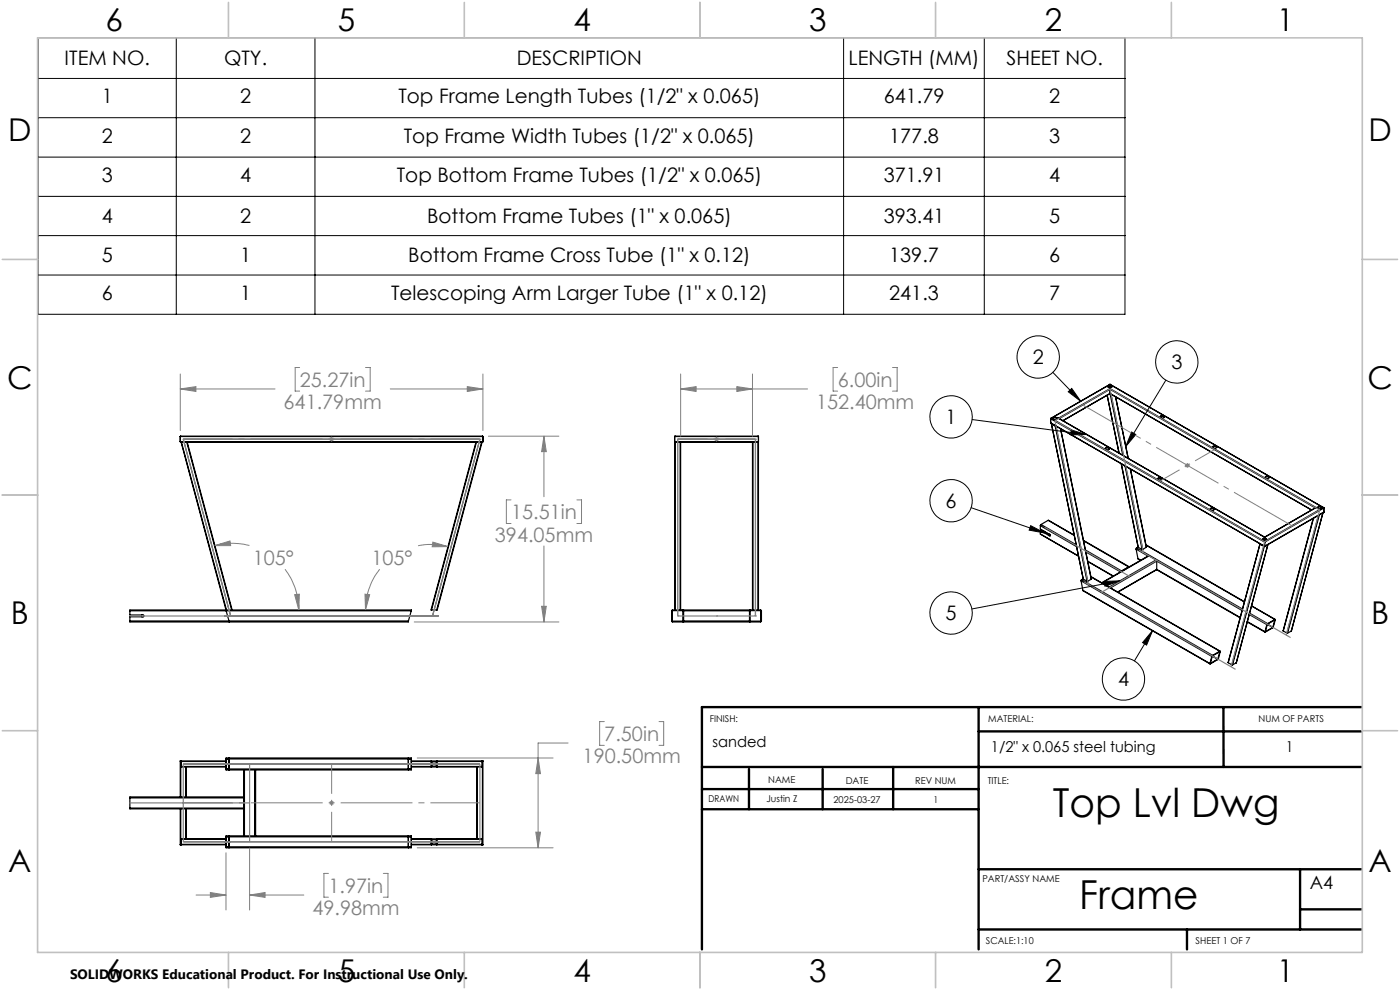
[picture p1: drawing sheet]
<svg xmlns="http://www.w3.org/2000/svg" width="297mm" height="210mm" viewBox="0 0 297 210" stroke-linecap="round" stroke-linejoin="round" font-family="sans-serif">
<g fill="none" stroke="#000" stroke-width=".25">
<path d="M38.2 92.6h64.2M38.2 93.7l.1 .1M38.2 93.7h64.2M38.2 92.6v1.1M38.3 93.8h.1M38.4 93.8h.1M38.4 93.8l10.2 38.1M38.5 93.8h1.1M38.5 93.8l9.5 35.6M39.6 93.8h.1M39.6 93.8l9.5 35.6M39.7 93.8h61.3"/>
<path d="M39.7 93.8l9.5 35.6M101 93.8l-9.5 35.6M101 93.8h.1M101.1 93.8l-9.6 35.6M101.1 93.8h1.1M102.2 93.8h.1M102.2 93.8l-9.6 35.6M102.3 93.8l-9.7 35.6M102.3 93.8h.1M102.4 93.7l-.1 .1M102.4 92.6v1.1M143.1 93.7l.1 .1"/>
<path d="M143.1 92.6h17.8M143.1 93.7h17.8M143.1 92.6v1.1M143.2 93.8l-.1 35.6M143.2 92.5l-.1 .1M143.2 93.8h17.6M143.2 92.5h17.6M143.2 93.8v35.6M144.3 93.8v35.6M144.4 93.8v35.6M159.6 93.8v35.6M159.7 93.8v35.6"/>
<path d="M160.8 93.8l.1 35.6M160.8 92.5l.1 .1M160.8 93.8v35.6M160.9 93.7l-.1 .1M160.9 92.6v1.1M222.9 89.7h.1M222.9 88.8l45.4 26.2M222.9 89.7l45.4 26.2M222.9 88.8v.9M223 88.7l-.1 .1M223 89.8l6.8 33M223 88.7l45.3 26.2"/>
<path d="M223 88.7h.3M223.1 89.8l.7 .5M223.3 88.7a.48 .48 0 0 0 .5 .3 .48 .48 0 0 0 .4-.3M223.3 88.7v-.1a.56 .56 0 0 1 .9 .1M223.3 88.8l.4-.2 .5 .2M223.8 90.3h.2M223.8 90.3l6.8 33M224 90.4l6.8 32.9M224.2 88.7h.3M224.5 88.7l.1 .1M224.5 88.7l43.8 25.3M224.6 88.8l43.7 25.1"/>
<path d="M225 90.9l6.5 32M234.5 95.1a.46 .46 0 0 1 .4-.2 .46 .46 0 0 1 .4 .4 .52 .52 0 0 1-.8-.2zM234.5 95.2a.59 .59 0 0 1 .8 0M235 82l.3-.1 .6 .1M235.1 81.9v-.1a.37 .37 0 0 1 .5-.1 .37 .37 0 0 1 .2 .5 .42 .42 0 0 1-.5 .1 .42 .42 0 0 1-.2-.4zM235.4 83.5l.1 .1M235.5 82.4v.2M235.5 81.5v.1M235.5 83.5h.1M235.5 81.5l-12.6 7.3M235.5 83.5l-10 5.7M235.5 81.5l45.3 26.2"/>
<path d="M235.5 83.5l42.8 24.7M235.5 82.4l-11 6.3M235.5 81.6l-12.5 7.1M235.5 81.6v.8M235.5 82.6v.9M235.5 81.6l45.2 26.1M235.5 82.4l43.7 25.3M235.5 82.6l-10.8 6.2M235.5 82.6l43.5 25.1M235.5 83.6h.1M235.5 83.6l2.7 13M235.7 83.6l2.6 13.1"/>
<path d="M236.6 84.2l2.8 13.1M237.4 96.1l-2.5-12.3 2.5 12.3M238.7 98.8l3.6 17.7M238.8 98.9l3.6 17.6M239.8 99.5l3.4 16.6M246.2 88.5a.59 .59 0 0 1 .8 0M246.3 88.2h.1a.34 .34 0 0 1 .5-.1 .34 .34 0 0 1 0 .5h-.1a.34 .34 0 0 1-.5 .1 .34 .34 0 0 1 0-.5zM257.3 94.9a.59 .59 0 0 1 .8 0M257.4 94.6h.1a.34 .34 0 0 1 .5 0 .34 .34 0 0 1 0 .4l-.1 .1a.34 .34 0 0 1-.5 0 .34 .34 0 0 1 0-.5zM220.7 111.5v.7l1.8 1.1a.24 .24 0 0 1 .3 .1 .24 .24 0 0 1-.2 .3l-.1-.1M220.7 113.3l8.1 4.7M220.7 112.5v.8"/>
<path d="M220.7 112.5l1.8 1.1M220.7 112.5l.2-.1 1.8 1M220.7 111.5l7.7 4.4M220.7 113.3l8.1 4.6M220.8 111.3l-.1 .2M220.8 111.3l7.5 4.3M221.5 112.7h.1M222.4 110.4l5.5 3.1M222.4 110.4l-1.6 .9M222.4 110.4l5.5 3.2M222.7 113.4l.1 .2M222.7 113.4l-.2 .2"/>
<path d="M229.9 114.6l9.7 5.7h-.2M229.9 114.7l9.5 5.6M230.3 116.7l7.6 4.4M230.4 117.1l7.3 4.2M230.8 119.1l5.4 3.1M230.8 119.1l5.3 3.1M241 116.5l.4 2M241 116.5l2.6 1.5M241.1 116.2l-.1 .3M241.1 116.2l22.5 13M241.4 118.5l.6 .4M241.4 118.5l.6 .3"/>
<path d="M241.4 116.1h.1M241.4 116.1l-3.6-17.8 3.7 17.8M241.4 116l-.3 .2M241.5 116.1l.8 .4M242.3 116.5h.1M243.1 115.6l20.9 12M243.1 115.6l20.9 12.1M243.2 116.1l-.8 .4M243.7 117.9l-9.9 5.7h.1M243.7 117.9l1.6 .9M243.7 117.9l-9.8 5.7M245.3 118.8l.1 .2"/>
<path d="M245.3 118.8l-9.9 5.7M245.4 119v1.8M245.4 119l-9.8 5.7M245.4 119l18.1 10.5M245.6 101.6a.59 .59 0 0 1 .9 0M245.6 101.5a.43 .43 0 0 1 .5-.2 .43 .43 0 0 1 .3 .4 .44 .44 0 0 1-.5 .1 .44 .44 0 0 1-.3-.3zM256.7 108a.63 .63 0 0 1 .9 0M256.8 107.8h.1a.41 .41 0 0 1 .7 .3 .47 .47 0 0 1-.5 .2 .47 .47 0 0 1-.3-.4zM267.3 115.4l-6.7 25.2M267.3 115.4l.8 .5M267.8 114.5l.3-.2 .6 .2M267.9 114.3a.37 .37 0 0 1 .5-.2 .37 .37 0 0 1 .2 .5h-.1a.42 .42 0 0 1-.4 .1 .42 .42 0 0 1-.2-.4z"/>
<path d="M268.1 115.9l-6.6 25.1M268.1 115.9l-6.8 25.1M268.3 114.9v.1M268.3 113.9v.1M268.3 115.9h.1M268.3 114v.9M268.3 115v.9M268.4 101.3a.63 .63 0 0 1 .9 0M268.5 101.1a.37 .37 0 0 1 .5-.2 .37 .37 0 0 1 .1 .6h-.1a.34 .34 0 0 1-.4 0 .34 .34 0 0 1-.1-.4zM269 115.5l-6.7 25.1M278.6 110l-6.4 23.8M278.7 109.9l-6.5 23.9"/>
<path d="M279.2 107.7h-.1M279.2 107.7l-10.9 6.3M279.2 107.7h.3M279.5 107.7a.48 .48 0 0 0 .4 .2 .48 .48 0 0 0 .5-.2M279.5 107.7l.4-.3 .5 .3M279.5 107.7l.3-.1 .6 .1M279.7 109.3l-6.7 25M279.9 109.2l-6.7 25.1M280.4 107.7h.3M280.7 108.8l-6.8 25.1M280.7 107.7l.1 .1M280.7 107.7l-12.4 7.2"/>
<path d="M280.8 108.7l-12.5 7.2M280.8 108.6v.1M280.8 107.8l-12.5 7.2M280.8 108.6l-12.5 7.3M280.8 107.8v.8M27.6 131.7v.2h59v-.2M27.6 129.6v.8h2.5a.27 .27 0 0 1 .4 .1 .27 .27 0 0 1 0 .3 .27 .27 0 0 1-.4 0h-2.5v.9M27.6 129.6v-.2h59.7l-.1 .2M27.6 131.7h59M27.6 129.6h59.6M87.2 129.6l-.6 2.1M91.5 129.4h1.1"/>
<path d="M142.6 129.6l2.3-.1-.1 2.3-2.2-.1zM143.1 129.4h.1M143.1 129.4l-.6 .1v2.4h2.3l.2-.2M143.2 129.4h1.1M144.3 129.4h.1M144.4 129.4h.5l.1 .2M144.9 131.7h.1M145 129.6v-.2h14v.2M145 131.7v.2h14v-.2M145 131.7h14M145 129.6h14M145 129.6v2.1"/>
<path d="M159 129.6v2.1M159.1 131.7l.1-2.2h2.2v2.2M159.2 131.8h.1M159.2 131.8h2.1M159.6 129.4h.1M159.6 129.4h-.5l-.1 .2M159.7 129.4h1.1M160.8 129.4h.1M160.9 129.4h.5l.1 .1v2.3l-2.3 .1-.2-.2M161.4 131.7h.1M229.3 123.2l27.8 16M229.3 123.2l.4 2"/>
<path d="M229.4 123l-.1 .2M229.4 123l27.8 16M229.7 125.2l27 15.6M229.7 125.2l27 15.5M229.8 122.8l-.4 .2M229.8 122.8h.1M229.8 122.8l.8 .5M230.6 123.3h.2M231.4 122.3l27.5 15.8M231.4 122.4l27.4 15.7M231.5 122.9l-.7 .4M233.9 123.6l1.5 .9"/>
<path d="M235.4 124.5l.1 .2M237.9 121.1l-.1 .2M239.4 120.3l-1.5 .8M245.4 120.8l-8.3 4.8M245.4 120.9l17.7 10.1M245.4 120.8l17.7 10.2M257.1 139.2l-.4 1.5M257.2 139.2l-.4 1.5M257.2 139.2l1.1 .6M257.2 139.1v.1M257.2 139.1l1.1 .7M257.2 139l-.1 .2"/>
<path d="M258.3 139.8l-1.5 .9M258.3 139.8h.1M258.7 138.3h.1M258.7 138.3l-1.5 .8M258.8 138.1l.1 .1-.5 1.6-1.6 1-.1-.1M258.8 138.1l-1.6 .9M258.8 138.3l-.5 1.5M264.6 131.9l3.8 2.2M264.6 131.9l3.8 2.1M265 130.3l3.7 2.2M265.1 130.1l3.8 2.2M265.5 128.5l5 2.9"/>
<path d="M265.5 128.5l4.9 2.9M268.5 133.9v.1M268.7 132.5l-.3 1.5M268.9 132.4l-.4 1.5M268.9 132.4l1.1 .7M268.9 132.4h.1M268.9 132.3l-.2 .2M270 133.1l-1.5 .9M270 133.1h.1M270.4 131.5h.1M270.4 131.5l-1.5 .9M270.4 131.4l.1 .1-.4 1.6-1.7 1v-.1"/>
<path d="M270.4 131.4l-1.5 .9M270.4 131.5l-.4 1.6M272.2 133.8l.8 .5M273 134.3h.2M273.9 133.9l-.7 .4M274 133.8l-.1 .1M256.8 140.7h.1M260.6 140.6l.7 .4M261.3 141h.2M262.3 140.6l-.8 .4M262.3 140.6h.1M27.6 171.4v.2h24.1"/>
<path d="M27.6 169.3v2.1M27.6 171.4h24.1M27.6 169.3h24.1M38.2 161.4l.1 .1M38.2 161.4v7.6M38.2 171.6v7.6M38.2 161.4h9.7M38.2 179.2h9.7M38.3 179.1l-.1 .1M38.3 161.5h9.6M38.3 179.1h9.6M38.3 161.5l.1 .1"/>
<path d="M38.3 161.5v7.5M38.3 171.6v7.5M38.4 162.6l9.5 .1M38.4 178l.1 1.2M38.4 162.6h9.5M38.4 161.5v1.1M38.4 178h9.5M38.4 179.1h-.1M38.5 161.4l-.1 .1M39.4 162.7v6.3M39.4 171.6v6.3M39.5 162.7v6.3"/>
<path d="M39.5 171.6v6.3M47.9 177.9l-9.5 .1M48 161h.6v2.2M48 163.1v.1M48 177.5h.6v2.2l-.6-.1M48 161v2.1M48 177.5v2.1M48 161h39.2M48 179.6h39.2M48 177.5h39.2M48.6 160.8v2.5M48.6 177.3v2.5"/>
<path d="M51.7 171.4v.2M51.7 169v.3M51.7 169h-24.1v.3M51.7 163.3h.2M51.7 177.3h.2M51.7 163.3h-3.7l-.1-2.5h39.4l-.1 2.5h-33M51.7 177.3h-3.7l-.1 2.5h39.4l-.1-2.5h-33M51.7 163.3v5.7M51.7 169.3v2.1M51.7 171.6v5.7M51.9 177.3h2.1M51.9 163.3v14"/>
<path d="M51.9 163.3h2.1M54 163.3h.2M54 177.3h.2M54 163.3v14M54.2 163.3v14M86.6 160.8v2.5M86.6 163.1v.1M86.6 177.3v2.5M86.6 177.5h.6v2.2h-.6zM87.2 161h-.6v2.1M87.2 161v2.1h-39.2M87.3 177.9l15 .1"/>
<path d="M87.3 162.6h4.1M87.3 161.5h4.1M87.3 161.4h15.1M87.3 178h4.1M87.3 179.1h4.1M87.3 179.2h15.1M91.4 162.6l.1 .1M91.4 179.1l.1 .1M91.4 161.5v1.1M91.4 178v1.1M91.5 161.4l-.1 .1M91.5 177.9l-.1 .1"/>
<path d="M91.6 161.6h1v.9h-1zM91.6 178.1h1v.9h-1zM92.6 161.4l.1 .1M92.6 177.9l.1 .1M92.7 162.6l-.1 .1M92.7 179.1l-.1 .1M92.7 162.6h9.6M92.7 161.5v1.1M92.7 178v1.1M92.7 161.5h9.6M92.7 178h9.6M92.7 179.1h9.6"/>
<path d="M101.2 162.7v15.2M102.2 161.4l.1 .1M102.3 162.6l-15 .1M102.3 178l-.1 1.2M102.3 161.5v1.1M102.3 179.1h.1M102.3 179.1l.1 .1M102.3 161.5v.1M102.3 161.5v17.6M102.4 161.4l-.1 .1M102.4 161.4v17.8"/>
</g>
<g fill="none" stroke="#808080" stroke-width=".21">
<path d="M38.2 79.3v12M63.6 78h-1v5h1M77.5 78h1v5h-1M102.4 79.3v12M144.4 79.3v13.2M159.6 79.3v13.2M177.7 78h-1v5h1M189.3 78h1v5h-1M38.2 82.5l3.4-.5v1zM38.2 82.5h20.1M69.8 93.2h1M70 92.8l.7 .7"/>
<path d="M70.3 92.6v1.1M70.7 92.8l-.7 .7M82.8 82.5h19.6M99.1 82l3.3 .5-3.3 .5zM103.6 92.5h15M115.4 92.5l.5 3.3h-1zM115.4 92.5v12.9M144.4 82.5l3.3-.5v1zM144.4 82.5h26.9M151.5 93.2h1M151.7 92.8l.7 .7M152 92.6v1.1"/>
<path d="M152.4 92.8l-.7 .7M156.3 82l3.3 .5-3.3 .5zM251.4 98.7h1M251.5 98.4l.7 .7M251.9 98.2v1M252.2 98.4l-.7 .7M45.6 115.7l3.2-.9 .1 .9zM52.9 115.7a14.3 14.3 0 0 0-7.3 0M88.7 115.8a13.8 13.8 0 0 1 6.3 .1M91.8 115l3.2 .9-3.3 .1zM108.4 106h-1v5h1M115.4 115.8v16.1"/>
<path d="M122.4 106h1v5h-1M60.5 120.7a14.2 14.2 0 0 1 2.9 8.7M62.5 126.1l1-.1-.1 3.4zM77.4 126l1 .1-.9 3.3zM80.5 120.7a14.3 14.3 0 0 0-3 8.7M87.9 131.9h30.7M114.9 128.6h1l-.5 3.3zM120.5 157.6h-6.3v22.2M128.2 153.1h-1v5h1M139.8 153.1h1v5h-1M53 179.9v13.1M69.8 170.3h1"/>
<path d="M70 170l.7 .7M70.3 169.8v1M70.7 170l-.7 .7M88.5 179.8h28.8M88.5 160.8h28.8M113.7 176.5h1l-.5 3.3zM114.2 160.8l.5 3.3h-1zM41.6 189.9h6.3M44.6 189.3l3.3 .6-3.3 .5zM47.9 180.9v12.1M53 189.9l3.2-.6v1.1zM53 189.9h11.5"/>
<path d="M69.7 185.3h-1v5h1M81.3 185.3h1v5h-1"/>
</g>
<g fill="none" stroke="#000" stroke-width=".21">
<path d="M8.1 8h230.6v58.7h-230.6zM8.1 16.6h230.6M37.4 8v58.7M66.8 8v58.7M179 8v58.7M208.8 8v58.7M8.1 25h230.6M8.1 33.3h230.6M8.1 41.7h230.6M8.1 50h230.6M8.1 58.3h230.6M223.3 79l6 6.1"/>
<path d="M206.2 89l24.3 3.2M226.6 83.1l.8-.7 1.9 2.7zM227.3 91.2l3.2 1h-3.3zM240.1 91.6l.8 .6-2.1 2.5zM247.3 80.6l-8.5 14.1M206 107.7l15.6 5.4M218.7 111.5l2.9 1.6-3.3-.6zM234.2 123.3l3.4-.1-3.2 1.1zM237.6 123.2l-31.4 6M244.5 133.8l-1.3 3-.8-.5zM244.5 133.8l-3.8 6.4"/>
<circle cx="220.2" cy="75.7" r="4.5"/>
<circle cx="249.6" cy="76.8" r="4.5"/>
<circle cx="201.8" cy="88.4" r="4.5"/>
<circle cx="201.8" cy="106.2" r="4.5"/>
<circle cx="201.8" cy="130" r="4.5"/>
<circle cx="238.3" cy="144" r="4.5"/>
</g>
<path d="M274.1 111.5l-44.5-25.6" fill="none" stroke="#808080" stroke-width=".21" stroke-dasharray="15.2 1.3 1.3 1.3" stroke-dashoffset="1" stroke-linecap="butt"/>
<path d="M246 102.1l11.7-6.8" fill="none" stroke="#808080" stroke-width=".21" stroke-dasharray="15.2 1.3 1.3 1.3" stroke-dashoffset="10.4" stroke-linecap="butt"/>
<path d="M101.8 93.1h-62.9M101.8 170.3h-62.9" fill="none" stroke="#808080" stroke-width=".21" stroke-dasharray="15.2 1.3 1.3 1.3" stroke-dashoffset="4.7" stroke-linecap="butt"/>
<path d="M70.4 93.1h.1M152 93.1h.1" fill="none" stroke="#808080" stroke-width=".21" stroke-dasharray="15.2 1.3 1.3 1.3"/>
<path d="M143.8 93.1h16.5M70.4 162v16.6" fill="none" stroke="#808080" stroke-width=".21" stroke-dasharray="15.2 1.3 1.3 1.3" stroke-dashoffset="8.9" stroke-linecap="butt"/>
<g fill="none" stroke="#808080" stroke-width=".25">
<path d="M38.9 93.2h.1M38.9 93.2l10 37.5M38.9 93.2h62.9M101.8 93.2h.1M101.8 93.2l-10 37.5M143.8 93.2h.1M143.8 93.2h16.5M143.8 93.2v37.5M160.3 93.2h.1M160.3 93.2v37.5M223.8 89.2l7.1 34.8M223.8 89.2l44.5 25.7"/>
<path d="M235.5 82.5l-11.7 6.7M235.5 82.5l44.5 25.7M235.5 82.5l7.1 34.7M221.6 111.9l18 10.3M241.6 116.7l32.2 18.5M245.4 118.8l-11.7 6.8M268.3 114.9l-7.1 26.6M280 108.2l-11.7 6.7M280 108.2l-7.2 26.5M27.6 130.7h65.5M53 130.7h.1M143.8 130.7h.1"/>
<path d="M143.8 130.7h16.5M152 130.7h.1M160.3 130.7h.1M229.9 123.4l32.2 18.6M27.6 170.3h25.4M38.9 162.1h62.9v16.5h-62.9zM53 162.1v16.5"/>
</g>
<g fill="none" stroke="#000" stroke-width=".5">
<path d="M207.6 150v51.4M207.6 155.1h81.2M259.5 150l.1 12.7M288.8 150h-139.9v51.4M148.9 162.7h139.9M148.9 171.7h58.6M148.9 167.4h58.7M158.9 163.2v8.5M174.5 163.2v8.5M189.5 162.7v9M207.6 197.2h81.2M207.6 184.4h81.2"/>
<path d="M251.8 197.2v4.2M275.8 184.4v12.8M275.8 192.9h13"/>
</g>
<g fill="none" stroke="#c0c0c0" stroke-width=".35">
<path d="M8 8h281v194h-281zM48.5 .5v7.5M98.5 .5v7.5M148.5 .5v7.5M198.5 .5v7.5M248.5 .5v7.5M.5 55h7.5M289 55h7.5M.5 105h7.5M289 105h7.5M.5 155h7.5M289 155h7.5"/>
<path d="M48.5 202v7.5M98.5 202v7.5M148.5 202v7.5M198.5 202v7.5M248.5 202v7.5"/>
</g>
<path d="M240.1 91.6l.8 .6-2.1 2.5zM227.3 91.2l3.2 1h-3.3zM226.6 83.1l.8-.7 1.9 2.7zM244.5 133.8l-1.3 3-.8-.5zM234.2 123.3l3.4-.1-3.2 1.1zM218.7 111.5l2.9 1.6-3.3-.6z" fill="#000"/>
<path d="M38.2 82.5l3.4-.5v1zM99.1 82l3.3 .5-3.3 .5zM114.9 128.6h1l-.5 3.3zM115.4 92.5l.5 3.3h-1zM62.5 126.1l1-.1-.1 3.4zM45.6 115.7l3.2-.9 .1 .9zM91.8 115l3.2 .9-3.3 .1zM77.4 126l1 .1-.9 3.3zM113.7 176.5h1l-.5 3.3zM114.2 160.8l.5 3.3h-1zM53 189.9l3.2-.6v1.1zM44.6 189.3l3.3 .6-3.3 .5zM144.4 82.5l3.3-.5v1zM156.3 82l3.3 .5-3.3 .5z" fill="#808080"/>
<g font-size="8.5">
<text x="223.3" y="173.3">Top Lvl Dwg</text>
<text x="229" y="192.7">Frame</text>
</g>
<g font-size="6.7">
<text x="22.4" y="6.6">6</text>
<text x="71.7" y="6.6">5</text>
<text x="121.7" y="6.6">4</text>
<text x="171.7" y="6.6">3</text>
<text x="221.7" y="6.6">2</text>
<text x="270.9" y="6.6">1</text>
<text x="1.7" y="29.9">D</text>
<text x="290.3" y="29.9">D</text>
<text x="1.5" y="82.4">C</text>
<text x="290.1" y="82.4">C</text>
<text x="2.3" y="132.4">B</text>
<text x="290.9" y="132.4">B</text>
<text x="1.7" y="184.9">A</text>
<text x="290.3" y="184.9">A</text>
<text x="22.4" y="208.2">6</text>
<text x="71.7" y="208.2">5</text>
<text x="121.7" y="208.2">4</text>
<text x="171.7" y="208.2">3</text>
<text x="221.7" y="208.2">2</text>
<text x="270.9" y="208.2">1</text>
</g>
<g font-size="4.2">
<text x="13.7" y="13.8">ITEM NO.</text>
<text x="47.5" y="13.8">QTY.</text>
<text x="109.6" y="13.8">DESCRIPTION</text>
<text x="180" y="13.8">LENGTH (MM)</text>
<text x="213.5" y="13.8">SHEET NO.</text>
<text x="21.6" y="21.9">1</text>
<text x="51" y="21.9">2</text>
<text x="84.5" y="21.9">Top Frame Length Tubes (1/2&quot; x 0.065)</text>
<text x="187.5" y="21.9">641.79</text>
<text x="222.6" y="21.9">2</text>
<text x="21.6" y="30.3">2</text>
<text x="51" y="30.3">2</text>
<text x="85.7" y="30.3">Top Frame Width Tubes (1/2&quot; x 0.065)</text>
<text x="188.6" y="30.3">177.8</text>
<text x="222.6" y="30.3">3</text>
<text x="21.6" y="38.6">3</text>
<text x="51" y="38.6">4</text>
<text x="84.2" y="38.6">Top Bottom Frame Tubes (1/2&quot; x 0.065)</text>
<text x="187.5" y="38.6">371.91</text>
<text x="222.6" y="38.6">4</text>
<text x="21.6" y="47.3">4</text>
<text x="51" y="47.3">2</text>
<text x="90.6" y="47.3">Bottom Frame Tubes (1&quot; x 0.065)</text>
<text x="187.5" y="47.3">393.41</text>
<text x="222.6" y="47.3">5</text>
<text x="21.6" y="55.7">5</text>
<text x="51" y="55.7">1</text>
<text x="86.6" y="55.7">Bottom Frame Cross Tube (1&quot; x 0.12)</text>
<text x="188.6" y="55.7">139.7</text>
<text x="222.6" y="55.7">6</text>
<text x="21.6" y="63.6">6</text>
<text x="51" y="63.6">1</text>
<text x="83" y="63.6">Telescoping Arm Larger Tube (1&quot; x 0.12)</text>
<text x="188.6" y="63.6">241.3</text>
<text x="222.6" y="63.6">7</text>
<text x="219.1" y="77.2">2</text>
<text x="248.5" y="78.2">3</text>
<text x="200.6" y="89.9">1</text>
<text x="200.6" y="107.7">6</text>
<text x="200.6" y="131.5">5</text>
<text x="237.2" y="145.5">4</text>
</g>
<g font-size="4.2" fill="#808080">
<text x="63.6" y="82">25.27in</text>
<text x="177.7" y="82">6.00in</text>
<text x="60.2" y="86.8">641.79mm</text>
<text x="173.1" y="86.8">152.40mm</text>
<text x="108.4" y="110.1">15.51in</text>
<text x="53.6" y="119.8">105°</text>
<text x="78.8" y="119.8">105°</text>
<text x="105" y="114.9">394.05mm</text>
<text x="123.6" y="161.9">190.50mm</text>
<text x="128.2" y="157.2">7.50in</text>
<text x="69.7" y="189.4">1.97in</text>
<text x="66.3" y="194.1">49.98mm</text>
</g>
<text font-size="3.9" x="277.9" y="188.5">A4</text>
<g font-size="3.2">
<text x="151.2" y="158.5">sanded</text>
<text x="210.2" y="159.6">1/2&quot; x 0.065 steel tubing</text>
<text x="272.7" y="159.6">1</text>
</g>
<text font-size="2.9" x="14.9" y="207.6">SOLIDWORKS Educational Product. For Instructional Use Only.</text>
<g font-size="2">
<text x="150.6" y="153.2">FINISH:</text>
<text x="209.7" y="153.2">MATERIAL:</text>
<text x="267" y="153.2">NUM OF PARTS</text>
<text x="163" y="166.1">NAME</text>
<text x="179.4" y="166.3">DATE</text>
<text x="194.1" y="166.3">REV NUM</text>
<text x="209.5" y="166.3">TITLE:</text>
<text x="150.3" y="170.1">DRAWN</text>
<text x="162.6" y="170.1">Justin Z</text>
<text x="176.8" y="170.4">2025-03-27</text>
<text x="198" y="170.4">1</text>
<text x="208.4" y="187.1">PART/ASSY NAME</text>
<text x="209.2" y="200.3">SCALE:1:10</text>
<text x="253.7" y="200.3">SHEET 1 OF 7</text>
</g>
</svg>
